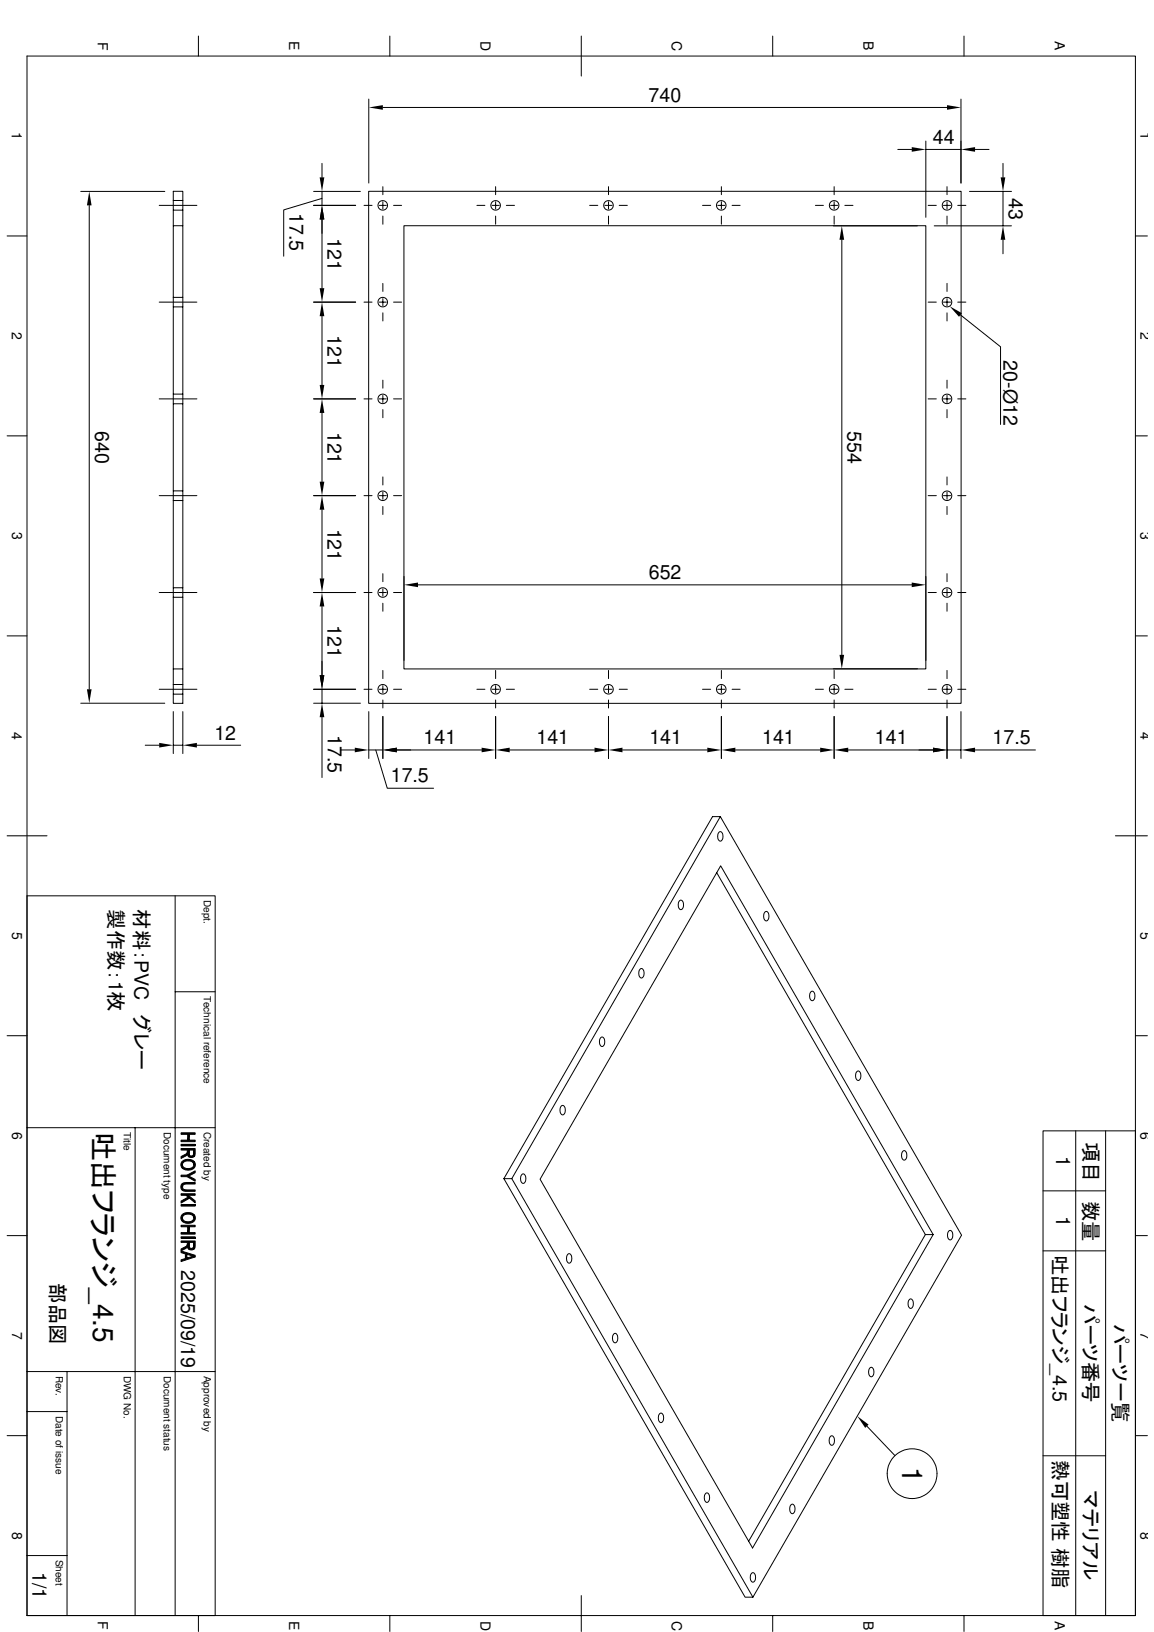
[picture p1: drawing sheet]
<svg xmlns="http://www.w3.org/2000/svg" width="210mm" height="297mm" viewBox="0 0 210 297" stroke-linecap="round" stroke-linejoin="round" font-family="sans-serif">
<g fill="none" stroke="#000" stroke-width=".18">
<path d="M4.9 10.2h201.6v283.8h-201.6zM36.1 6.6v3.6M67.1 18v15.3M69.6 19.6h102.7M70.9 6.6v3.6M105.7 6.6v7.2M140.5 6.6v3.6M174.8 18v15.3M175.3 6.6v3.6M14.7 34.8h15.3M16.2 37.4v88.1M29 37.4h6.8"/>
<path d="M31.5 34.8h1.8v93.2h-1.8zM31.5 36.5h1.8M31.5 38.2h1.8M57 37.4h7.7M57 34.8h8.6M58.6 34.8v2.6zM58.6 36.1l-7 2.1v8.4M58.6 29.7v2.6M58.6 39.9v12.6M66.2 37.4h1.5M67.1 34.8h107.7v93.2h-107.7zM69 37.4h1.3"/>
<path d="M69.6 34v1.4M69.6 36.7v1.3M69.6 39.3v1.5M71.6 37.4h1.4M86.7 37.4h1.5M89.5 37.4h1.3M90.1 34v1.4M90.1 36.7v1.3M90.1 39.3v1.5M92.1 37.4h1.5M107.3 37.4h1.4M110 37.4h1.3"/>
<path d="M110.7 34v1.4M110.7 36.7v1.3M110.7 39.3v1.5M112.6 37.4h1.5M127.8 37.4h1.5M130.6 37.4h1.2M131.2 34v1.4M131.2 36.7v1.3M131.2 39.3v1.5M133.2 37.4h1.4M148.3 37.4h1.5M151.1 37.4h1.3"/>
<path d="M151.7 34v1.4M151.7 36.7v1.3M151.7 39.3v1.5M153.7 37.4h1.5M163.3 27.2h2.5M168.4 25.7v13.9M168.4 27.2h6.4M168.8 37.4h1.5M171.6 37.4h1.3M172.3 34v1.4M172.3 36.7v1.3M172.3 39.3v1.5"/>
<path d="M174.2 37.4h1.5M176.3 34.8h7.7M177.4 27.2h2.5M182.4 29.7v2.6M182.4 34.8v6.3M1.3 42.9h3.6M29 55h6.8M31.5 41.1h1.8M31.5 54.1h1.8M31.5 55.9h1.8M57 55h7.7M58.6 57.6v12.5"/>
<path d="M66.2 55h1.5M69 55h1.3M69.6 51.6v1.4M69.6 54.4v1.2M69.6 56.9v1.5M71.6 55h1.4M73.5 41.1h94.9v80.7h-94.9zM151.6 41.1h15.3M153.1 43.6v75.6M168.8 55h1.5M169.9 41.1h14.1M171.6 55h1.3"/>
<path d="M172.3 51.6v1.4M172.3 54.4v1.2M172.3 56.9v1.5M174.2 55h1.5M174.7 57.3l7.3 5.8v14.2M182.4 43.6v2.6M206.5 42.9h2.2M1.3 79.3h3.6M29 72.6h6.8M31.5 71.7h1.8M31.5 73.5h1.8M57 72.6h7.7"/>
<path d="M58.6 75.2v12.5M66.2 72.6h1.5M69 72.6h1.3M69.6 69.2v1.5M69.6 72v1.3M69.6 74.5v1.5M71.6 72.6h1.4M168.8 72.6h1.5M171.6 72.6h1.3M172.3 69.2v1.5M172.3 72v1.3M172.3 74.5v1.5"/>
<path d="M174.2 72.6h1.5M206.5 79.3h2.2M29 90.2h6.8M31.5 89.3h1.8M31.5 91.1h1.8M57 90.2h7.7M58.6 92.8v12.5M66.2 90.2h1.5M69 90.2h1.3M69.6 86.8v1.5M69.6 89.6v1.3M69.6 92.2v1.4"/>
<path d="M71.6 90.2h1.4M168.8 90.2h1.5M171.6 90.2h1.3M172.3 86.8v1.5M172.3 89.6v1.3M172.3 92.2v1.4M174.2 90.2h1.5M1.3 115.7h3.6M29 107.8h6.8M31.5 107h1.8M31.5 108.7h1.8M57 107.8h7.7"/>
<path d="M58.6 110.4v12.5M66.2 107.8h1.5M69 107.8h1.3M69.6 104.4v1.5M69.6 107.2v1.3M69.6 109.8v1.5M71.6 107.8h1.4M73.5 104.9v15.3M76 106.4h89.8M168.4 104.9v15.3M168.8 107.8h1.5M171.6 107.8h1.3"/>
<path d="M172.3 104.4v1.5M172.3 107.2v1.3M172.3 109.8v1.5M174.2 107.8h1.5M206.5 115.7h2.2M14.7 128h15.3M26.4 135.6h2.6M29 125.5h6.8M31.5 121.8h1.8M31.5 124.6h1.8M31.5 126.3h1.8M31.5 129.5v7.7"/>
<path d="M31.5 135.6h1.8M33.3 129.5v7.7M35.8 135.6h8M57 125.5h7.7M57 128h8.6M58.6 125.5v2.5M58.6 130.5v11M62 136.5h2.5M66.2 125.5h1.5M67.1 136.5h2.5zM67.1 129.5v8.5M68.3 136.5l2.1 7h8.5"/>
<path d="M69 125.5h1.3M69.6 122v1.5M69.6 124.8v1.3M69.6 127.4v1.5M69.6 130.4v7.6M71.6 125.5h1.4M72.2 136.5h15.4M86.7 125.5h1.5M89.5 125.5h1.3M90.1 122v1.5M90.1 124.8v1.3M90.1 127.4v1.5"/>
<path d="M90.1 130.4v7.6M92.1 125.5h1.5M92.7 136.5h15.4M107.3 125.5h1.4M110 125.5h1.3M110.7 122v1.5M110.7 124.8v1.3M110.7 127.4v1.5M110.7 130.4v7.6M112.6 125.5h1.5M113.2 136.5h15.5M127.8 125.5h1.5"/>
<path d="M130.6 125.5h1.2M131.2 122v1.5M131.2 124.8v1.3M131.2 127.4v1.5M131.2 130.4v7.6M133.2 125.5h1.4M133.8 136.5h15.4M148.3 125.5h1.5M151.1 125.5h1.3M151.6 121.7h15.3M151.7 122v1.5M151.7 124.8v1.3"/>
<path d="M151.7 127.4v1.5M151.7 130.4v7.6M153.7 125.5h1.5M154.3 136.5h15.4M168.8 125.5h1.5M171.6 125.5h1.3M172.3 122v1.5M172.3 124.8v1.3M172.3 127.4v1.5M172.3 130.4v7.6M172.3 136.5h2.5M174.2 125.5h1.5"/>
<path d="M174.8 129.5v8.5M177.4 136.5h10.9M1.3 152.1h7.3M130.4 158.8l37.9 65.9h1.4l-38.6-67.1-32.9 57 38.7 67.1 32.8-57M130.8 151.4a.49 .49 0 0 1 .5 .1 .49 .49 0 0 1 .2 .5 .75 .75 0 0 1-.6 1.1 1.19 1.19 0 0 1-.1-1.7zM131 148.6l43.9 76.2-38 65.9M202.9 152.1h5.8M4.9 163h34.2v131M31.9 163v131M116.5 176.4a.49 .49 0 0 1 .5 0 .49 .49 0 0 1 .1 .6 .75 .75 0 0 1-.5 1 1.19 1.19 0 0 1-.1-1.6zM123.6 163.9a.49 .49 0 0 1 .6 .1 .49 .49 0 0 1 .1 .5 .75 .75 0 0 1-.6 1 1.19 1.19 0 0 1-.1-1.6zM139.2 166a.49 .49 0 0 1 .5 0 .49 .49 0 0 1 .1 .6 .75 .75 0 0 1-.5 1 1.19 1.19 0 0 1-.1-1.6z"/>
<path d="M1.3 188.5h3.6M31.9 180.5h7.2M109.3 188.8a.49 .49 0 0 1 .5 .1 .49 .49 0 0 1 .2 .5 .75 .75 0 0 1-.6 1.1 1.19 1.19 0 0 1-.1-1.7zM147.5 180.5a.49 .49 0 0 1 .6 .1 .49 .49 0 0 1 .1 .5 .75 .75 0 0 1-.6 1 1.19 1.19 0 0 1-.1-1.6zM155.9 195a.49 .49 0 0 1 .5 .1 .49 .49 0 0 1 .2 .5 .75 .75 0 0 1-.6 1 1.19 1.19 0 0 1-.1-1.6zM206.5 188.5h2.2M4.9 205.3h34.2M24.6 205.3v88.7M32.9 207.5h1.2l.3-1v1h1.1v.3h-2.6zM32.9 206.2h2.6v.3h-1.1l-.3 1v-1h-1.2zM32.9 208.3h2.6v.3h-2.6zM32.9 210.5l1-.5 .2-.4v.5l-.1 .2-1.1 .5z"/>
<path d="M32.9 209h2.6l-.1 1.4-.1 .1-.1-1.2h-.8l-.1 1.2-.2-.4v-.8h-1.2zM32.9 213.9h1.1l1.5 .8v.3l-1.5-.8h-1.1zM32.9 218.6l1.3-.7 .3 .2-1.6 .9zM32.9 217.3h2.6v.3h-2.6zM32.9 219.2h2.6v.3h-2.6zM33.1 215.5l.1-.1v.6a.56 .56 0 0 0 .8 .6h1.5v.2h-1.5a.84 .84 0 0 1-1-.3 .84 .84 0 0 1 .1-1zM33.2 211.3l.7-.3 .7 .1 .7 .3-.1 .6a1.15 1.15 0 0 0-1.8-.4l-.2 .3v.7l-.3-.5v-.4zM33.2 212a1.16 1.16 0 0 0 2 .3l.1-.9 .2 .3v.6l-.4 .5-.5 .1h-.8l-.5-.2zM33.2 215.4l.7-.2h1.6v.3h-1.5a.58 .58 0 0 0-.8 .5zM33.8 217.6h.4l1.3 1v.3zM34 213.9l1.5-.8v.3l-1.2 .7zM34.4 209.3v.6a.42 .42 0 0 0 .4 .5 .42 .42 0 0 0 .4-.4l.1 .5-.4 .2-.5-.1z"/>
<path d="M91.7 214.5l43.8 76.2h1.4l-43.8-76.2h-1.4l37.9-65.9h1.4l-37.9 65.9M95 213.7a.49 .49 0 0 1 .5 .1 .49 .49 0 0 1 .1 .5 .75 .75 0 0 1-.5 1.1 1.19 1.19 0 0 1-.1-1.7zM102.1 201.3a.49 .49 0 0 1 .6 0 .49 .49 0 0 1 .1 .6 .75 .75 0 0 1-.6 1 1.19 1.19 0 0 1-.1-1.6zM164.3 209.5a.49 .49 0 0 1 .5 .1 .49 .49 0 0 1 .1 .5 .75 .75 0 0 1-.5 1 1.19 1.19 0 0 1-.1-1.6zM189.7 216.7h11.4M195.7 205.8v88.2M201.1 205.8v88.2M1.3 224.9h3.6M32.9 224.3h1.2l.3-1v1h1.1v.3h-2.6zM32.9 223h2.6v.3h-1.1l-.3 1v-1h-1.2zM32.9 225.1h2.6v.3h-2.6zM32.9 227.3l1-.5 .2-.4v.5l-.2 .3-1 .5z"/>
<path d="M32.9 225.9h2.6l-.1 1.3-.1 .2-.1-1.3h-.8v1.3l-.3-.4v-.9h-1.2zM32.9 227.7l2.6 .8v.3l-1.5-.5-.3 .8v-.9l-.8-.2zM32.9 229.3l.8-.2 .3-.8v.7l1.2-.4 .3 .2-2.6 .8zM33.1 221.1l.6-.4h1l.6 .3-.1 .7a1.15 1.15 0 0 0-1.8-.4l-.2 .3v.7l-.1-.1a.83 .83 0 0 1 0-1.1zM33.2 221.7l.1 .3 .2 .2 .9 .2a.77 .77 0 0 0 .8-.7l.1-.7 .2 .4v.6l-.4 .4-.7 .3-.6-.1-.5-.2zM34.4 226.1v.6a.42 .42 0 0 0 .4 .5 .42 .42 0 0 0 .4-.4l.1 .6-.4 .1-.5-.1zM103.3 228.3a.49 .49 0 0 1 .5 0 .49 .49 0 0 1 .2 .6 .75 .75 0 0 1-.6 1 1.19 1.19 0 0 1-.1-1.6zM165.4 236.5a.49 .49 0 0 1 .6 .1 .49 .49 0 0 1 .1 .5 .75 .75 0 0 1-.6 1 1.19 1.19 0 0 1-.1-1.6zM168.3 224.7l-32.1 55.8M172.6 224a.49 .49 0 0 1 .5 .1 .49 .49 0 0 1 .2 .5 .75 .75 0 0 1-.6 1.1 1.19 1.19 0 0 1-.1-1.7zM189.7 227.7h11.4M206.5 224.9h2.2"/>
<path d="M4.9 256.9h7.3M4.9 249.6h34.2M12.2 249.6v44.4M111.7 242.8a.49 .49 0 0 1 .5 0 .49 .49 0 0 1 .2 .6 .75 .75 0 0 1-.6 1 1.19 1.19 0 0 1-.1-1.6zM120 257.3a.49 .49 0 0 1 .5 .1 .49 .49 0 0 1 .2 .5 .75 .75 0 0 1-.6 1 1.19 1.19 0 0 1-.1-1.6zM157.7 259.6l5.1 5.3M158.3 248.9a.49 .49 0 0 1 .5 .1 .49 .49 0 0 1 .1 .5 .75 .75 0 0 1-.5 1.1 1.19 1.19 0 0 1-.1-1.7zM1.3 261.3h3.6M128.4 271.8a.49 .49 0 0 1 .5 .1 .49 .49 0 0 1 .2 .5 .75 .75 0 0 1-.6 1 1.19 1.19 0 0 1-.1-1.6zM143.9 273.9a.49 .49 0 0 1 .5 0 .49 .49 0 0 1 .2 .5 .75 .75 0 0 1-.6 1.1 1.19 1.19 0 0 1-.1-1.6zM151.1 261.4a.49 .49 0 0 1 .5 .1 .49 .49 0 0 1 .2 .5 .75 .75 0 0 1-.6 1 1.19 1.19 0 0 1-.1-1.6zM189.7 265h11.4"/>
<path d="M206.5 261.3h2.2M4.9 283.1h7.3M36.1 294v2.9M70.9 294v2.9M105.7 290.4v6.5M136.7 286.3a.49 .49 0 0 1 .6 .1 .49 .49 0 0 1 .1 .5 .75 .75 0 0 1-.6 1.1 1.19 1.19 0 0 1-.1-1.7zM140.5 294v2.9M175.3 294v2.9M189.7 294v-88.2h16.8v88.2"/>
<circle cx="69.6" cy="37.4" r=".87"/>
<circle cx="90.1" cy="37.4" r=".87"/>
<circle cx="110.7" cy="37.4" r=".87"/>
<circle cx="131.2" cy="37.4" r=".87"/>
<circle cx="151.7" cy="37.4" r=".87"/>
<circle cx="172.3" cy="37.4" r=".87"/>
<circle cx="69.6" cy="55" r=".87"/>
<circle cx="172.3" cy="55" r=".87"/>
<circle cx="69.6" cy="72.6" r=".87"/>
<circle cx="172.3" cy="72.6" r=".87"/>
<circle cx="69.6" cy="90.2" r=".87"/>
<circle cx="172.3" cy="90.2" r=".87"/>
<circle cx="69.6" cy="107.8" r=".87"/>
<circle cx="172.3" cy="107.8" r=".87"/>
<circle cx="69.6" cy="125.5" r=".87"/>
<circle cx="90.1" cy="125.5" r=".87"/>
<circle cx="110.7" cy="125.5" r=".87"/>
<circle cx="131.2" cy="125.5" r=".87"/>
<circle cx="151.7" cy="125.5" r=".87"/>
<circle cx="172.3" cy="125.5" r=".87"/>
<circle cx="165.9" cy="268.2" r="4.5"/>
</g>
<g fill="#000">
<path d="M67.1 19.6l2.5-.5v.9zM172.3 19.1l2.5 .5-2.5 .4zM16.2 34.8l.5 2.6h-.9zM58.6 37.4l.4 2.5h-.9zM58.1 32.3h.9l-.4 2.5zM165.8 26.8l2.6 .4-2.6 .4zM174.8 27.2l2.6-.4v.8zM182 32.3h.9l-.5 2.5zM58.6 55l.4 2.6h-.9zM58.1 52.5h.9l-.4 2.5zM153.1 41.1l.4 2.5h-.8zM172.7 55.7l2.3 1.3-.6 .7z"/>
<path d="M182.4 41.1l.5 2.5h-.9zM58.6 72.6l.4 2.6h-.9zM58.1 70.1h.9l-.4 2.5zM58.6 90.2l.4 2.6h-.9zM58.1 87.7h.9l-.4 2.5zM58.6 107.8l.4 2.6h-.9zM58.1 105.3h.9l-.4 2.5zM73.5 106.4l2.5-.4v.9zM152.7 119.2h.8l-.4 2.5zM165.8 106l2.6 .4-2.6 .5zM15.8 125.5h.9l-.5 2.5zM29 135.2l2.5 .4-2.5 .5z"/>
<path d="M33.3 135.6l2.5-.4v.9zM58.1 122.9h.9l-.4 2.6zM58.6 128l.4 2.5h-.9zM64.5 136.1l2.6 .4-2.6 .4zM69.6 136.5l2.6-.4v.8zM87.6 136.1l2.5 .4-2.5 .4zM90.1 136.5l2.6-.4v.8zM108.1 136.1l2.6 .4-2.6 .4zM110.7 136.5l2.5-.4v.8zM128.7 136.1l2.5 .4-2.5 .4zM131.2 136.5l2.6-.4v.8zM149.2 136.1l2.5 .4-2.5 .4z"/>
<path d="M151.7 136.5l2.6-.4v.8zM169.7 136.1l2.6 .4-2.6 .4zM174.8 136.5l2.6-.4v.8zM155.9 257.7l2.1 1.6-.6 .6z"/>
<path d="M32.9 210.5l1-.5 .2-.4v.5l-.1 .2-1.1 .5z" fill-rule="evenodd"/>
<path d="M32.9 218.6l1.3-.7 .3 .2-1.6 .9z" fill-rule="evenodd"/>
<path d="M34.4 209.3v.6a.42 .42 0 0 0 .4 .5 .42 .42 0 0 0 .4-.4l.1 .5-.4 .2-.5-.1z" fill-rule="evenodd"/>
<path d="M33.2 211.3l.7-.3 .7 .1 .7 .3-.1 .6a1.15 1.15 0 0 0-1.8-.4l-.2 .3v.7l-.3-.5v-.4z" fill-rule="evenodd"/>
<path d="M32.9 207.5h1.2l.3-1v1h1.1v.3h-2.6z" fill-rule="evenodd"/>
<path d="M32.9 206.2h2.6v.3h-1.1l-.3 1v-1h-1.2z" fill-rule="evenodd"/>
<path d="M32.9 209h2.6l-.1 1.4-.1 .1-.1-1.2h-.8l-.1 1.2-.2-.4v-.8h-1.2z" fill-rule="evenodd"/>
<path d="M34 213.9l1.5-.8v.3l-1.2 .7z" fill-rule="evenodd"/>
<path d="M32.9 213.9h1.1l1.5 .8v.3l-1.5-.8h-1.1z" fill-rule="evenodd"/>
<path d="M33.1 215.5l.1-.1v.6a.56 .56 0 0 0 .8 .6h1.5v.2h-1.5a.84 .84 0 0 1-1-.3 .84 .84 0 0 1 .1-1z" fill-rule="evenodd"/>
<path d="M33.2 215.4l.7-.2h1.6v.3h-1.5a.58 .58 0 0 0-.8 .5z" fill-rule="evenodd"/>
<path d="M33.8 217.6h.4l1.3 1v.3z" fill-rule="evenodd"/>
<path d="M32.9 217.3h2.6v.3h-2.6z" fill-rule="evenodd"/>
<path d="M33.2 212a1.16 1.16 0 0 0 2 .3l.1-.9 .2 .3v.6l-.4 .5-.5 .1h-.8l-.5-.2z" fill-rule="evenodd"/>
<path d="M32.9 227.3l1-.5 .2-.4v.5l-.2 .3-1 .5z" fill-rule="evenodd"/>
<path d="M33.1 221.1l.6-.4h1l.6 .3-.1 .7a1.15 1.15 0 0 0-1.8-.4l-.2 .3v.7l-.1-.1a.83 .83 0 0 1 0-1.1z" fill-rule="evenodd"/>
<path d="M34.4 226.1v.6a.42 .42 0 0 0 .4 .5 .42 .42 0 0 0 .4-.4l.1 .6-.4 .1-.5-.1z" fill-rule="evenodd"/>
<path d="M32.9 224.3h1.2l.3-1v1h1.1v.3h-2.6z" fill-rule="evenodd"/>
<path d="M32.9 223h2.6v.3h-1.1l-.3 1v-1h-1.2z" fill-rule="evenodd"/>
<path d="M32.9 225.9h2.6l-.1 1.3-.1 .2-.1-1.3h-.8v1.3l-.3-.4v-.9h-1.2z" fill-rule="evenodd"/>
<path d="M32.9 227.7l2.6 .8v.3l-1.5-.5-.3 .8v-.9l-.8-.2z" fill-rule="evenodd"/>
<path d="M32.9 229.3l.8-.2 .3-.8v.7l1.2-.4 .3 .2-2.6 .8z" fill-rule="evenodd"/>
<path d="M33.2 221.7l.1 .3 .2 .2 .9 .2a.77 .77 0 0 0 .8-.7l.1-.7 .2 .4v.6l-.4 .4-.7 .3-.6-.1-.5-.2z" fill-rule="evenodd"/>
</g>
<path d="M32.9 208.4h2.6M32.9 219.4h2.6M32.9 225.2h2.6" fill="none" stroke="#000" stroke-width=".28"/>
<text font-size="5.3" x="16.9" y="206" transform="rotate(90 16.9 206)">吐出フランジ_4.5</text>
<text font-size="5.1" x="164.1" y="267" transform="rotate(90 164.1 267)">1</text>
<g font-size="3.7">
<text x="19.8" y="163" transform="rotate(90 19.8 163)">製作数：1枚</text>
<text x="24.5" y="163" transform="rotate(90 24.5 163)">材料：PVC　グレー</text>
<text x="197.1" y="207.9" transform="rotate(90 197.1 207.9)">項目</text>
<text x="197.1" y="218.5" transform="rotate(90 197.1 218.5)">数量</text>
<text x="9.2" y="233.6" transform="rotate(90 9.2 233.6)">部品図</text>
<text x="191.5" y="228.4" transform="rotate(90 191.5 228.4)">吐出フランジ_4.5</text>
<text x="197.1" y="237.4" transform="rotate(90 197.1 237.4)">パーツ番号</text>
<text x="202.5" y="241" transform="rotate(90 202.5 241)">パーツ一覧</text>
<text x="191.5" y="265.8" transform="rotate(90 191.5 265.8)">熱可塑性 樹脂</text>
<text x="197.1" y="271.3" transform="rotate(90 197.1 271.3)">マテリアル</text>
</g>
<g font-size="3.6">
<text x="118" y="18.5">740</text>
<text x="169.7" y="26.2">44</text>
<text x="52.7" y="38.8" transform="rotate(90 52.7 38.8)">17.5</text>
<text x="183.5" y="36" transform="rotate(90 183.5 36)">43</text>
<text x="59.6" y="43.3" transform="rotate(90 59.6 43.3)">121</text>
<text x="59.6" y="61" transform="rotate(90 59.6 61)">121</text>
<text x="182.5" y="65.6" transform="rotate(90 182.5 65.6)">20-Ø12</text>
<text x="17.3" y="78.5" transform="rotate(90 17.3 78.5)">640</text>
<text x="59.6" y="78.6" transform="rotate(90 59.6 78.6)">121</text>
<text x="154.2" y="78.5" transform="rotate(90 154.2 78.5)">554</text>
<text x="59.6" y="96.2" transform="rotate(90 59.6 96.2)">121</text>
<text x="118" y="105.4">652</text>
<text x="59.6" y="113.8" transform="rotate(90 59.6 113.8)">121</text>
<text x="39" y="134.6">12</text>
<text x="59.6" y="133.7" transform="rotate(90 59.6 133.7)">17.5</text>
<text x="77" y="135.5">141</text>
<text x="97.6" y="135.5">141</text>
<text x="118.1" y="135.5">141</text>
<text x="138.6" y="135.5">141</text>
<text x="159.2" y="135.5">141</text>
<text x="180.5" y="135.4">17.5</text>
<text x="71.1" y="142.4">17.5</text>
<text x="192.1" y="210.4" transform="rotate(90 192.1 210.4)">1</text>
<text x="192.1" y="221.3" transform="rotate(90 192.1 221.3)">1</text>
<text x="32.9" y="231.1" transform="rotate(90 32.9 231.1)">2025/09/19</text>
<text x="5.9" y="286.1" transform="rotate(90 5.9 286.1)">1/1</text>
</g>
<g font-size="2.5">
<text x="17.8" y="7.6" transform="rotate(90 17.8 7.6)">F</text>
<text x="52.6" y="7.5" transform="rotate(90 52.6 7.5)">E</text>
<text x="87.4" y="7.5" transform="rotate(90 87.4 7.5)">D</text>
<text x="122.2" y="7.5" transform="rotate(90 122.2 7.5)">C</text>
<text x="157" y="7.5" transform="rotate(90 157 7.5)">B</text>
<text x="191.9" y="7.5" transform="rotate(90 191.9 7.5)">A</text>
<text x="2.2" y="24" transform="rotate(90 2.2 24)">1</text>
<text x="207.4" y="24" transform="rotate(90 207.4 24)">1</text>
<text x="2.2" y="60.4" transform="rotate(90 2.2 60.4)">2</text>
<text x="207.4" y="60.4" transform="rotate(90 207.4 60.4)">2</text>
<text x="2.2" y="96.8" transform="rotate(90 2.2 96.8)">3</text>
<text x="207.5" y="96.8" transform="rotate(90 207.5 96.8)">3</text>
<text x="2.2" y="133.2" transform="rotate(90 2.2 133.2)">4</text>
<text x="207.4" y="133.2" transform="rotate(90 207.4 133.2)">4</text>
<text x="2.2" y="169.6" transform="rotate(90 2.2 169.6)">5</text>
<text x="207.5" y="169.6" transform="rotate(90 207.5 169.6)">5</text>
<text x="2.2" y="206" transform="rotate(90 2.2 206)">6</text>
<text x="207.5" y="206" transform="rotate(90 207.5 206)">6</text>
<text x="2.2" y="242.4" transform="rotate(90 2.2 242.4)">7</text>
<text x="207.5" y="242.4" transform="rotate(90 207.5 242.4)">7</text>
<text x="2.2" y="278.8" transform="rotate(90 2.2 278.8)">8</text>
<text x="207.5" y="278.8" transform="rotate(90 207.5 278.8)">8</text>
<text x="17.8" y="295.1" transform="rotate(90 17.8 295.1)">F</text>
<text x="52.6" y="295" transform="rotate(90 52.6 295)">E</text>
<text x="87.4" y="295" transform="rotate(90 87.4 295)">D</text>
<text x="122.2" y="295" transform="rotate(90 122.2 295)">C</text>
<text x="157" y="295" transform="rotate(90 157 295)">B</text>
<text x="191.9" y="295" transform="rotate(90 191.9 295)">A</text>
</g>
<g font-size="1.8">
<text x="37.1" y="163.8" transform="rotate(90 37.1 163.8)">Dept.</text>
<text x="37.1" y="181.2" transform="rotate(90 37.1 181.2)">Technical reference</text>
<text x="22.5" y="206" transform="rotate(90 22.5 206)">Title</text>
<text x="29.8" y="206" transform="rotate(90 29.8 206)">Document type</text>
<text x="37.1" y="206" transform="rotate(90 37.1 206)">Created by</text>
<text x="10.2" y="250.4" transform="rotate(90 10.2 250.4)">Rev.</text>
<text x="22.5" y="250.4" transform="rotate(90 22.5 250.4)">DWG No.</text>
<text x="29.8" y="250.4" transform="rotate(90 29.8 250.4)">Document status</text>
<text x="37.1" y="250.4" transform="rotate(90 37.1 250.4)">Approved by</text>
<text x="10.2" y="257.7" transform="rotate(90 10.2 257.7)">Date of issue</text>
<text x="10.2" y="283.9" transform="rotate(90 10.2 283.9)">Sheet</text>
</g>
</svg>
